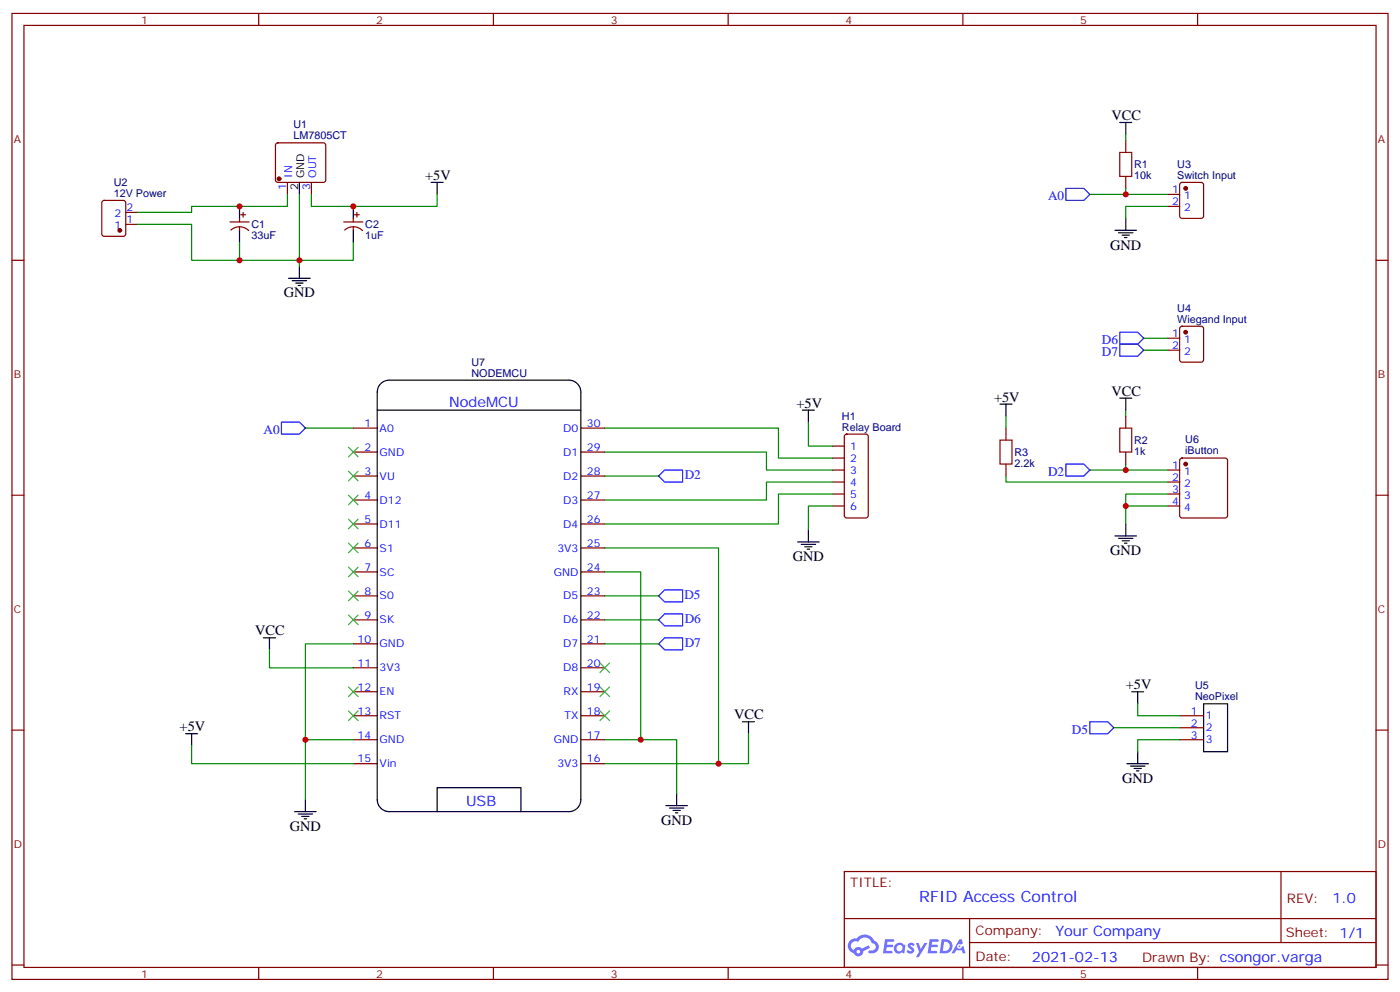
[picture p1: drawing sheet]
<svg xmlns="http://www.w3.org/2000/svg" width="412mm" height="292mm" viewBox="0 0 412 292" stroke-linecap="round" stroke-linejoin="round" font-family="sans-serif">
<g fill="none" stroke="#870000" stroke-width=".35">
<path d="M3.5 4h405.4v284.3h-405.4zM7.1 7.5h398.2v277.3h-398.2zM76.2 4v3.5M145.3 4v3.5M214.5 4v3.5M283.6 4v3.5M352.8 4v3.5M3.5 76.6h3.6M405.3 76.6h3.6M3.5 145.8h3.6M405.3 145.8h3.6M3.5 214.9h3.6"/>
<path d="M405.3 214.9h3.6M248.7 256.5h156.6v28.3h-156.6zM377.3 256.6v20.8M248.7 270.4h156.5M285.6 277.4h119.6M285.6 270.4v14.1M3.5 284.1h3.6M76.2 284.8v3.5M145.3 284.8v3.5M214.5 284.8v3.5M283.6 284.8v3.5M352.8 284.8v3.5"/>
<path d="M405.3 284.1h3.6"/>
</g>
<g fill="#5487ff">
<path d="M267.7 277.7a1.22 1.22 0 0 1 1.7 .3l-.4 .6a.47 .47 0 0 0-.3-.4 .47 .47 0 0 0-.5 .1l.1 .3a1.14 1.14 0 0 1 .8 1.7 1.14 1.14 0 0 1-1.9 0l-.2-.2 .5-.5 .7 .4a.29 .29 0 0 0 .3-.3 .29 .29 0 0 0-.2-.3 1.04 1.04 0 0 1-.6-1.7z"/>
<path d="M260.7 276.5h2.4l.3 .2-.2 .5h-1.8l-.1 .9h1.5l.3 .3-.3 .4h-1.6l-.2 1.1h1.7l.2 .4-.2 .3h-2.6z"/>
<path d="M273.8 276.5h2.4l.3 .2-.1 .5h-1.8l-.2 .9h1.6l.3 .3-.4 .4h-1.6l-.1 1.1h1.7l.2 .4-.2 .3h-2.6z"/>
<path d="M282.6 276.5h.7l.3 1.2-.6 .3a.69 .69 0 0 0-1 .3 .69 .69 0 0 0 .4 1 .69 .69 0 0 0 .9-.6l.5-.3 .6 2.2h-.8l-.2-.9h-1.8l-.5 .9h-.8z"/>
<path d="M269.8 277.6h.8l.6 1.8 1.1-1.8h.9l-2.6 4.1h-.8l.9-1.5z"/>
<path d="M277.4 276.5l-.6 4.1h1.3a2.11 2.11 0 0 0 2.5-2.1 2.11 2.11 0 0 0-2.5-2zM278.1 277.2a1.39 1.39 0 0 1 1.7 1.4 1.39 1.39 0 0 1-1.8 1.3h-.3z"/>
<path d="M263.7 278.1a1.54 1.54 0 0 0-.1 2.1 1.54 1.54 0 0 0 2.2 .2l.6 .2 .3-2.3-.2-.2-.4-.1a1.49 1.49 0 0 0-2.4 .1zM264 279.1a.94 .94 0 0 1 1.8 0 .94 .94 0 0 1-1.8 0z"/>
<path d="M250.4 276.8a2.18 2.18 0 0 0 1.1 3.8 1.44 1.44 0 0 0 1.6 .9 1.44 1.44 0 0 0 1.2-1.5l2-1-.5-.7-1.9 .9a1.47 1.47 0 0 0-2.4 .5 1.39 1.39 0 0 1-.7-2 1.39 1.39 0 0 1 2-.4 2.12 2.12 0 0 1 2.2-1.4 2.12 2.12 0 0 1 1.9 1.7 1.14 1.14 0 0 1 1.1 1.5 1.14 1.14 0 0 1-1.7 .7 .43 .43 0 0 0-.5 .3 .43 .43 0 0 0 .4 .5 1.98 1.98 0 0 0 2.5-1.2 1.98 1.98 0 0 0-1.2-2.5 3.1 3.1 0 0 0-5.3-.7l-.9 .1zM252.3 280.1a.55 .55 0 0 1 1.1 0 .55 .55 0 0 1-1.1 0z"/>
<circle cx="282.6" cy="278.6" r=".26"/>
</g>
<g fill="none" stroke="#870000" stroke-width=".35">
<path d="M30.2 59.2l.5-.2h5.6l.7 .4v9.5l-.4 .6-5.9 .1-.7-.5v-9.4zM81.4 42.3l.4-.2h13.4l.5 .2 .3 .5v10.2l-.3 .5-.5 .2h-13.4l-.5-.2-.2-.5v-10.2zM84.7 53.7v3.5M91.7 53.7v3.5M331.6 41.3v3.6M331.6 51.9v3.6M344 57.2h3.5M347.7 53.9l.5-.2h5.6l.7 .4v9.5l-.4 .6-5.9 .1-.7-.5v-9.4zM37 66h3.6M37 62.5h3.6M67.7 65.3h5.7M68 67.7a3.8 3.8 0 0 1 5.3 .2"/>
<path d="M70.6 64.3v1M70.6 66.7v1.1M70.9 63.2h1.4M71.6 62.5v1.4M101.2 65.3h5.7M101.5 67.7a3.8 3.8 0 0 1 5.3 .2M104.1 64.3v1M104.1 66.7v1.1M104.4 63.2h1.4M105.1 62.5v1.4M344 60.7h3.5M344 99.6h3.5"/>
<path d="M347.7 96.2l.5-.2h5.6l.7 .5v9.4l-.4 .7h-5.9l-.7-.5v-9.4zM344 103.1h3.5M104.1 133.1h7M104.1 126h7M171.1 133.1h7.1M171.1 126h7.1M245.2 138.4h3.5M245.2 131.3h3.5M245.2 134.8h3.5M248.9 128l.5-.2h5.7l.6 .4 .1 23.6-.5 .6-5.9 .1-.6-.5-.1-23.5zM296.3 126v3.5M296.3 136.6v3.5"/>
<path d="M331.6 122.5v3.5M331.6 133.1v3.5M344 138.4h3.5M347.7 135l.5-.2h12.7l.5 .2 .2 .5v16.3l-.2 .5-.5 .2h-12.7l-.5-.3-.2-.4v-16.3zM104.1 154.2h7M104.1 147.2h7M104.1 140.1h7M171.1 154.2h7.1M171.1 147.2h7.1M171.1 140.1h7.1M245.2 141.9h3.5M245.2 145.4h3.5"/>
<path d="M245.2 148.9h3.5M344 141.9h3.5M344 145.4h3.5M344 148.9h3.5M104.1 175.4h7M104.1 168.3h7M104.1 161.3h7M171.1 175.4h7.1M171.1 168.3h7.1M171.1 161.3h7.1M104.1 196.6h7M104.1 189.5h7"/>
<path d="M104.1 182.5h7M171.1 196.6h7.1M171.1 189.5h7.1M171.1 182.5h7.1M104.1 210.7h7M104.1 217.7h7M104.1 203.6h7M171.1 210.7h7.1M171.1 217.7h7.1M171.1 203.6h7.1M347.5 210.7h7M347.5 214.2h7"/>
<path d="M347.5 217.7h7M104.1 224.8h7M171.1 224.8h7.1"/>
</g>
<g fill="#870000" stroke="#870000" stroke-width=".35">
<circle cx="82.2" cy="52.6" r=".53"/>
<circle cx="35.3" cy="67.8" r=".53"/>
<circle cx="349.2" cy="55.5" r=".53"/>
<circle cx="349.2" cy="97.8" r=".53"/>
<circle cx="349.2" cy="136.6" r=".53"/>
</g>
<g fill="none" stroke="#000" stroke-width=".35">
<path d="M329.8 36.1h3.6M331.6 36.1v3.5M88.2 53.7v3.5M127 53.7h3.5M128.8 53.7v3.5M70.6 60.7v3.6M70.6 67.8v3.5M88.2 78.4v3.5M104.1 60.7v3.6M104.1 67.8v3.5M328.4 67.8h6.4M329.5 68.5h4.2"/>
<path d="M330.6 69.2h2.1M331.3 69.9h.7M331.6 64.3v3.5M85 81.9h6.4M86.1 82.6h4.2M87.1 83.3h2.2M87.8 84h.7M112.2 112.9a3.5 3.5 0 0 1 2.5-1h52.9a3.5 3.5 0 0 1 3.5 3.5v120a3.5 3.5 0 0 1-3.5 3.5h-52.9a3.5 3.5 0 0 1-3.6-3.5v-120a3.5 3.5 0 0 1 1.1-2.5zM294.6 119h3.5M296.3 119v3.5M329.8 117.2h3.6M331.6 117.2v3.5"/>
<path d="M111.1 120.7h60M236.4 120.7h3.5M238.1 120.7v3.5M234.9 159.5h6.4M238.1 156v3.5M328.4 157.8h6.4M329.5 158.5h4.2M330.6 159.2h2.1M331.3 159.9h.7M331.6 154.2v3.6M236 160.2h4.2M237.1 160.9h2.1"/>
<path d="M237.8 161.6h.7M77.6 187.7h3.5M79.4 187.7v3.6M54.7 216h3.5M56.4 216v3.5M218.7 212.4h3.5M220.5 212.4v3.6M333.4 203.6h3.5M335.1 203.6v3.6M354.5 207.2h7.1v14.1h-7.1zM86.8 238.9h6.3M87.8 239.6h4.3"/>
<path d="M90 235.4v3.5M128.8 238.9v-7.1h24.7v7.1M196.1 237.1h6.4M197.2 237.8h4.2M198.3 238.5h2.1M199 239.3h.7M199.3 233.6v3.5M332 224.8h6.3M333 225.5h4.3M334.1 226.2h2.1M334.8 226.9h.7M335.1 221.3v3.5"/>
<path d="M88.9 240.3h2.1M89.6 241h.7"/>
</g>
<g fill="none" stroke="#008700" stroke-width=".35">
<path d="M331.6 39.6v1.7M84.7 57.2v3.5h-28.3v1.8h-15.8M88.2 57.2v21.2M91.7 57.2v3.5h37.1v-3.5M331.6 55.5v1.7h-10.6M331.6 57.2h12.4M40.6 66h15.8v10.6h14.2M70.6 71.3v5.3h33.5v-5.3M344 60.7h-12.4v3.6M336.9 99.6h7.1M336.9 103.1h7.1M90 126h14.1"/>
<path d="M178.2 126h51.1v8.8h15.9M178.2 133.1h47.6v5.3h19.4M238.1 124.2v7.1h7.1M296.3 122.5v3.5M331.6 136.6v1.8h-10.6M331.6 120.7v1.8M331.6 138.4h12.4M178.2 140.1h15.8M245.2 148.9h-7.1v7.1M245.2 141.9h-19.4v5.3h-47.6M245.2 145.4h-15.9v8.8h-51.1M296.3 140.1v1.8h47.7"/>
<path d="M331.6 148.9h12.4M344 145.4h-12.4v8.8M178.2 161.3h33.5v63.5M178.2 168.3h10.5v49.4M178.2 175.4h15.8M79.4 191.3v5.3h24.7M104.1 189.5h-14.1v28.2M178.2 182.5h15.8M178.2 189.5h15.8M56.4 219.5v5.3h47.7M104.1 217.7h-14.1v17.7M178.2 217.7h21.1v15.9"/>
<path d="M220.5 216v8.8h-42.3M328.1 214.2h19.4M335.1 207.2v3.5h12.4M347.5 217.7h-12.4v3.6"/>
</g>
<path d="M314 55.5h5.3l1.7 1.7-1.7 1.8h-5.3zM329.8 97.8h5.3l1.8 1.8-1.8 1.7h-5.3zM329.8 101.3h5.3l1.8 1.8-1.8 1.7h-5.3zM82.9 124.2h5.3l1.8 1.8-1.8 1.8h-5.3zM314 136.6h5.3l1.7 1.8-1.7 1.7h-5.3zM194 140.1l1.8-1.7h5.3v3.5h-5.3zM194 175.4l1.8-1.8h5.3v3.6h-5.3zM194 182.5l1.8-1.8h5.3v3.5h-5.3zM195.8 187.7h5.3v3.6h-5.3l-1.8-1.8zM321 212.4h5.3l1.8 1.8-1.8 1.8h-5.3z" fill="none" stroke="#00f" stroke-width=".35"/>
<path d="M329.8 44.9h3.6v7h-3.6zM294.6 129.5h3.5v7.1h-3.5zM329.8 126h3.6v7.1h-3.6z" fill="none" stroke="#a10000" stroke-width=".35"/>
<g fill="none" stroke="#3c3" stroke-width=".35">
<path d="M102.7 131.7l2.8 2.8M102.7 138.7l2.8 2.8M105.5 131.7l-2.8 2.8M105.5 138.7l-2.8 2.8M102.7 145.8l2.8 2.8M102.7 152.8l2.8 2.8M102.7 159.9l2.8 2.8M105.5 145.8l-2.8 2.8M105.5 152.8l-2.8 2.8M105.5 159.9l-2.8 2.8M102.7 166.9l2.8 2.9M102.7 174l2.8 2.8"/>
<path d="M105.5 166.9l-2.8 2.9M105.5 174l-2.8 2.8M102.7 181l2.8 2.9M105.5 181l-2.8 2.9M176.7 195.2l2.9 2.8M179.6 195.2l-2.9 2.8M102.7 202.2l2.8 2.8M102.7 209.3l2.8 2.8M105.5 202.2l-2.8 2.8M105.5 209.3l-2.8 2.8M176.7 209.3l2.9 2.8M176.7 202.2l2.9 2.8"/>
<path d="M179.6 209.3l-2.9 2.8M179.6 202.2l-2.9 2.8"/>
</g>
<g fill="#c00">
<circle cx="70.6" cy="60.7" r=".88"/>
<circle cx="104.1" cy="60.7" r=".88"/>
<circle cx="88.2" cy="76.6" r=".88"/>
<circle cx="70.6" cy="76.6" r=".88"/>
<circle cx="331.6" cy="57.2" r=".88"/>
<circle cx="331.6" cy="138.4" r=".88"/>
<circle cx="331.6" cy="148.9" r=".88"/>
<circle cx="211.7" cy="224.8" r=".88"/>
<circle cx="188.7" cy="217.7" r=".88"/>
<circle cx="90" cy="217.7" r=".88"/>
</g>
<text font-size="4.6" fill="#00f" x="270.8" y="265.6">RFID Access Control</text>
<g font-size="4.2">
<text x="327.4" y="35.3">VCC</text>
<text x="125.2" y="53">+5V</text>
<text x="327" y="73.4">GND</text>
<text x="83.6" y="87.6">GND</text>
<text x="292.8" y="118.3">+5V</text>
<text x="327.4" y="116.5">VCC</text>
<text x="234.6" y="120">+5V</text>
<text x="233.5" y="165.2">GND</text>
<text x="327" y="163.4">GND</text>
<text x="75.1" y="187">VCC</text>
<text x="331.6" y="202.9">+5V</text>
<text x="52.9" y="215.3">+5V</text>
<text x="216.3" y="211.7">VCC</text>
<text x="330.6" y="230.4">GND</text>
<text x="85.4" y="244.5">GND</text>
<text x="194.7" y="242.8">GND</text>
</g>
<g font-size="4.2" fill="#00f">
<text x="132.3" y="119.7">NodeMCU</text>
<text x="137.3" y="237.2">USB</text>
<text x="392.5" y="265.8">1.0</text>
<text x="310.9" y="275.4">Your Company</text>
<text x="304" y="283.2">2021-02-13</text>
</g>
<g font-size="3.9" fill="#00f">
<text x="308.7" y="59">A0</text>
<text x="324.6" y="101.3">D6</text>
<text x="324.6" y="104.8">D7</text>
<text x="77.6" y="127.8">A0</text>
<text x="201.7" y="140.9">D2</text>
<text x="308.7" y="140.1">D2</text>
<text x="201.6" y="176.2">D5</text>
<text x="201.7" y="183.3">D6</text>
<text x="201.7" y="190.3">D7</text>
<text x="315.8" y="216">D5</text>
</g>
<g font-size="3.9" fill="#800">
<text x="250.5" y="261.1">TITLE:</text>
<text x="379.1" y="265.8">REV:</text>
<text x="287.4" y="275.3">Company:</text>
<text x="378.7" y="275.9">Sheet: 1/1</text>
<text x="287.4" y="283">Date:</text>
<text x="336.4" y="283.1">Drawn By: csongor.varga</text>
</g>
<g font-size="3.2" fill="#800">
<text x="41.6" y="6.9">1</text>
<text x="110.8" y="6.9">2</text>
<text x="179.9" y="6.9">3</text>
<text x="249.1" y="6.9">4</text>
<text x="318.2" y="6.9">5</text>
<text x="4.1" y="42.1">A</text>
<text x="405.9" y="42.1">A</text>
<text x="4.1" y="111.2">B</text>
<text x="405.9" y="111.2">B</text>
<text x="4.1" y="180.3">C</text>
<text x="405.9" y="180.3">C</text>
<text x="4.1" y="249.5">D</text>
<text x="405.9" y="249.5">D</text>
<text x="41.6" y="287.8">1</text>
<text x="110.8" y="287.8">2</text>
<text x="179.9" y="287.8">3</text>
<text x="249.1" y="287.8">4</text>
<text x="318.2" y="287.8">5</text>
</g>
<g font-size="3.2" fill="#000080">
<text x="86.4" y="41">LM7805CT</text>
<text x="86.4" y="37.8">U1</text>
<text x="334.1" y="52.7">10k</text>
<text x="334.1" y="49.5">R1</text>
<text x="346.8" y="52.6">Switch Input</text>
<text x="346.8" y="49.4">U3</text>
<text x="33.5" y="57.9">12V Power</text>
<text x="33.5" y="54.7">U2</text>
<text x="74.1" y="70.4">33uF</text>
<text x="74.1" y="67.2">C1</text>
<text x="107.6" y="70.4">1uF</text>
<text x="107.6" y="67.2">C2</text>
<text x="346.8" y="95">Wiegand Input</text>
<text x="346.8" y="91.8">U4</text>
<text x="138.9" y="107.7">U7</text>
<text x="138.9" y="110.8">NODEMCU</text>
<text x="248" y="123.5">H1</text>
<text x="248" y="126.7">Relay Board</text>
<text x="334.1" y="130.6">R2</text>
<text x="349.1" y="130.4">U6</text>
<text x="298.8" y="137.4">2.2k</text>
<text x="298.8" y="134.2">R3</text>
<text x="334.1" y="133.8">1k</text>
<text x="349.1" y="133.6">iButton</text>
<text x="352.1" y="202.9">U5</text>
<text x="352.1" y="206.1">NeoPixel</text>
</g>
<g font-size="3.2" fill="#00f">
<text x="86.1" y="52.4" transform="rotate(-90 86.1 52.4)">IN</text>
<text x="93.1" y="52.4" transform="rotate(-90 93.1 52.4)">OUT</text>
<text x="84.3" y="55.9" transform="rotate(-90 84.3 55.9)">1</text>
<text x="91.4" y="55.9" transform="rotate(-90 91.4 55.9)">3</text>
<text x="345.3" y="56.9">1</text>
<text x="348.8" y="58.6">1</text>
<text x="33.7" y="63.9">2</text>
<text x="37.2" y="65.7">1</text>
<text x="37.2" y="62.2">2</text>
<text x="345.3" y="60.4">2</text>
<text x="348.8" y="62.2">2</text>
<text x="33.7" y="67.5">1</text>
<text x="345.3" y="99.2">1</text>
<text x="348.8" y="101">1</text>
<text x="345.3" y="102.7">2</text>
<text x="348.8" y="104.5">2</text>
<text x="107.3" y="125.7">1</text>
<text x="172.9" y="125.7">30</text>
<text x="111.8" y="127.1">A0</text>
<text x="165.9" y="127.1">D0</text>
<text x="107.3" y="132.7">2</text>
<text x="111.8" y="134.1">GND</text>
<text x="165.9" y="134.1">D1</text>
<text x="172.9" y="132.7">29</text>
<text x="250.5" y="132.4">1</text>
<text x="250.5" y="135.9">2</text>
<text x="107.3" y="139.8">3</text>
<text x="111.8" y="141.2">VU</text>
<text x="165.9" y="141.2">D2</text>
<text x="172.9" y="139.8">28</text>
<text x="250.5" y="139.4">3</text>
<text x="250.5" y="142.9">4</text>
<text x="345.3" y="138">1</text>
<text x="345.3" y="141.5">2</text>
<text x="348.8" y="139.8">1</text>
<text x="348.8" y="143.3">2</text>
<text x="107.3" y="146.8">4</text>
<text x="111.8" y="148.2">D12</text>
<text x="165.9" y="148.2">D3</text>
<text x="172.9" y="146.8">27</text>
<text x="250.5" y="146.5">5</text>
<text x="345.3" y="145.1">3</text>
<text x="345.3" y="148.6">4</text>
<text x="348.8" y="146.8">3</text>
<text x="107.3" y="153.9">5</text>
<text x="111.8" y="155.3">D11</text>
<text x="165.9" y="155.3">D4</text>
<text x="172.9" y="153.9">26</text>
<text x="250.5" y="150">6</text>
<text x="348.8" y="150.4">4</text>
<text x="107.3" y="160.9">6</text>
<text x="172.9" y="160.9">25</text>
<text x="107.3" y="168">7</text>
<text x="111.8" y="162.3">S1</text>
<text x="164.2" y="162.3">3V3</text>
<text x="172.9" y="168">24</text>
<text x="111.8" y="169.4">SC</text>
<text x="163.1" y="169.4">GND</text>
<text x="107.3" y="175">8</text>
<text x="111.8" y="176.5">S0</text>
<text x="165.9" y="176.5">D5</text>
<text x="172.9" y="175">23</text>
<text x="107.3" y="182.1">9</text>
<text x="111.8" y="183.5">SK</text>
<text x="165.9" y="183.5">D6</text>
<text x="172.9" y="182.1">22</text>
<text x="105.3" y="189.2">10</text>
<text x="111.8" y="190.6">GND</text>
<text x="165.9" y="190.6">D7</text>
<text x="172.9" y="189.2">21</text>
<text x="105.3" y="196.2">11</text>
<text x="111.8" y="197.6">3V3</text>
<text x="165.9" y="197.6">D8</text>
<text x="172.9" y="196.2">20</text>
<text x="105.3" y="203.3">12</text>
<text x="172.9" y="203.3">19</text>
<text x="111.8" y="204.7">EN</text>
<text x="166" y="204.7">RX</text>
<text x="105.3" y="210.3">13</text>
<text x="111.8" y="211.7">RST</text>
<text x="166.3" y="211.7">TX</text>
<text x="172.9" y="210.3">18</text>
<text x="350.8" y="210.3">1</text>
<text x="350.8" y="213.9">2</text>
<text x="355.2" y="211.7">1</text>
<text x="355.2" y="215.3">2</text>
<text x="105.3" y="217.4">14</text>
<text x="111.8" y="218.8">GND</text>
<text x="163.1" y="218.8">GND</text>
<text x="172.9" y="217.4">17</text>
<text x="350.8" y="217.4">3</text>
<text x="355.2" y="218.8">3</text>
<text x="105.3" y="224.4">15</text>
<text x="111.8" y="225.8">Vin</text>
<text x="164.2" y="225.8">3V3</text>
<text x="172.9" y="224.4">16</text>
</g>
<g font-size="3.2">
<text x="89.6" y="52.4" transform="rotate(-90 89.6 52.4)">GND</text>
<text x="87.8" y="55.9" transform="rotate(-90 87.8 55.9)">2</text>
</g>
</svg>
